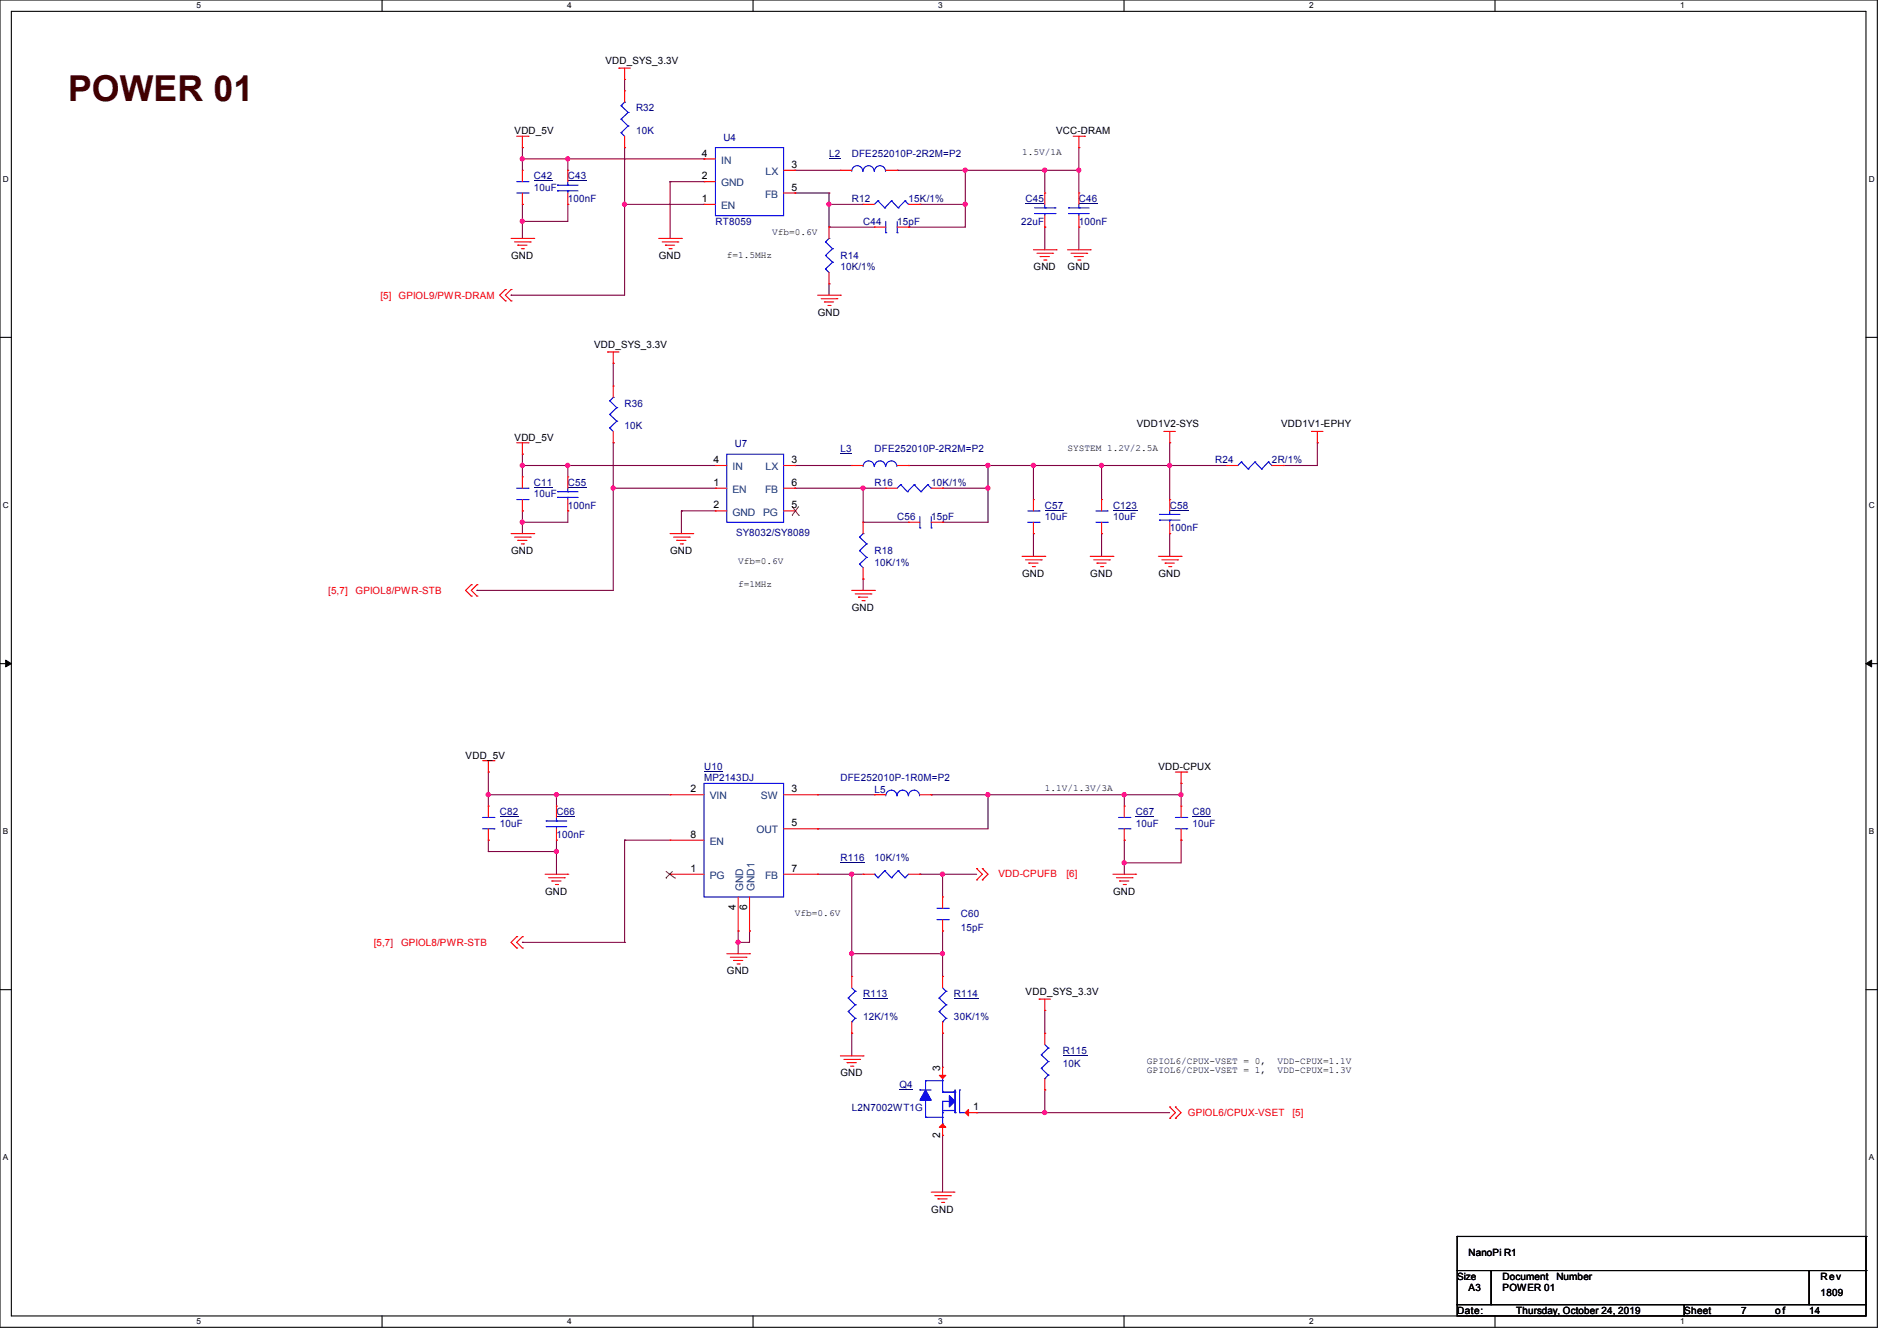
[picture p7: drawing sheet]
<svg xmlns="http://www.w3.org/2000/svg" width="297mm" height="210mm" viewBox="0 0 297 210" stroke-linecap="round" stroke-linejoin="round" font-family="sans-serif">
<path d="M0 0h293.9v207.9h-293.9zM1.8 1.8h290.3v204.3h-290.3z" fill="none" stroke="#000" stroke-width=".17"/>
<g fill="#fff">
<path d="M30.8 .2h.7v1.4h-.7z"/>
<path d="M30.8 206.2h.7v1.4h-.7z"/>
</g>
<path d="M59.8 0v1.8M59.8 206.1v1.8" fill="none" stroke="#000" stroke-width=".17"/>
<g fill="#fff">
<path d="M88.8 .2h.7v1.4h-.7z"/>
<path d="M88.8 206.2h.7v1.4h-.7z"/>
</g>
<path d="M117.9 0v1.8M117.9 206.1v1.8" fill="none" stroke="#000" stroke-width=".17"/>
<g fill="#fff">
<path d="M146.9 .2h.7v1.4h-.7z"/>
<path d="M146.9 206.2h.7v1.4h-.7z"/>
</g>
<path d="M176 0v1.8M176 206.1v1.8" fill="none" stroke="#000" stroke-width=".17"/>
<g fill="#fff">
<path d="M205 .2h.7v1.4h-.7z"/>
<path d="M205 206.2h.7v1.4h-.7z"/>
</g>
<path d="M234.1 0v1.8M234.1 206.1v1.8" fill="none" stroke="#000" stroke-width=".17"/>
<g fill="#fff">
<path d="M263.1 .2h.6v1.4h-.6z"/>
<path d="M263.1 206.2h.6v1.4h-.6z"/>
<path d="M.5 27.3h.9v1.4h-.9z"/>
<path d="M292.6 27.3h.9v1.4h-.9z"/>
<path d="M.5 78.4h.9v1.4h-.9z"/>
<path d="M292.6 78.4h.9v1.4h-.9z"/>
</g>
<path d="M0 52.8h1.8M292.1 52.8h1.8" fill="none" stroke="#000" stroke-width=".17"/>
<g fill="#fff">
<path d="M.5 129.5h.8v1.4h-.8z"/>
<path d="M292.6 129.5h.8v1.4h-.8z"/>
</g>
<path d="M0 103.9h1.8M292.1 103.9h1.8" fill="none" stroke="#000" stroke-width=".17"/>
<path d="M.9 103.4l.9 .5-.9 .5zM292.1 103.9l.9-.5v1z" fill="#000" stroke="#000" stroke-width=".16"/>
<g fill="#fff">
<path d="M.5 180.5h.8v1.4h-.8z"/>
<path d="M292.6 180.5h.8v1.4h-.8z"/>
</g>
<g fill="none" stroke="#000" stroke-width=".17">
<path d="M0 155h1.8M292.1 155h1.8M228.1 199h5.4v5.3h-5.4zM228.1 193.6h.1M228.1 193.6v5.4M228.1 193.6h64M233.5 199h49.8v5.3h-49.8zM283.3 199h8.8v5.3h-8.8zM292.1 193.6h.1M292.1 199h.1M292.1 193.6v5.4M228.1 204.3h35.6v1.8h-35.6z"/>
<path d="M263.7 204.3h28.4v1.8h-28.4z"/>
</g>
<g fill="none" stroke="#800040" stroke-width=".17">
<path d="M97.8 12.4h.1M97.8 12.4v1.8M81.8 34.7h.1M81.8 24.9h.1M81.8 32h.1M81.8 23.1h.1M81.8 23.1v3.6M81.8 32v5.3M81.8 24.9h28.4M88.9 32h.1M88.9 24.9h.1M88.9 24.9v1.8"/>
<path d="M88.9 32v2.7h-7.1M97.8 32h.1M97.8 23.1h.1M97.8 32h12.4M97.8 23.1v23.1h-17.8M104.9 28.4h.1M104.9 28.4h5.3M104.9 28.4v8.9M110.2 24.9h.1M124.5 26.7h.1M124.5 30.2h.1M124.5 26.7h7.1"/>
<path d="M124.5 30.2h5.3M129.8 32h.1M129.8 35.6h.1M129.8 30.2h.1M129.8 32h5.3M129.8 30.2v5.4M129.8 35.6h7.1M140.5 26.7h.1M140.5 26.7h28.4M142.2 35.6h.1M144 32h.1M144 32h7.1"/>
<path d="M151.1 32h.1M151.1 26.7h.1M151.1 26.7v8.9h-8.9M163.6 26.7h.1M163.6 35.6h.1M163.6 26.7v3.5M163.6 35.6v3.5M168.9 26.7h.1M168.9 35.6h.1M168.9 23.1h.1M168.9 23.1v7.1M168.9 35.6v3.5"/>
<path d="M80 46.2h.1M96 56.9h.1M96 56.9v3.6M129.8 44.4h.1M129.8 44.4v1.8M81.8 71.1h.1M81.8 72.9h.1M81.8 71.1v3.6M81.8 72.9h30.2M88.9 72.9h.1M88.9 72.9v1.8M96 76.5h.1"/>
<path d="M96 69.3h.1M96 69.3v23.2h-21.3M96 76.5h16M124.5 72.9h.1M124.5 76.5h.1M124.5 72.9h8.8M124.5 76.5h14.2M135.1 76.5h.1M135.1 76.5v5.3M142.2 72.9h.1M142.2 72.9h49.8M147.6 76.5h.1"/>
<path d="M147.6 76.5h7.1M154.7 72.9h.1M154.7 76.5h.1M154.7 72.9v8.9h-7.1M161.8 72.9h.1M161.8 72.9v5.3M172.5 72.9h.1M172.5 72.9v5.3M183.1 72.9h.1M183.1 69.3h.1M183.1 69.3v8.9M200.9 72.9h.1"/>
<path d="M206.2 69.3h.1M206.2 69.3v3.6h-5.3M74.7 92.5h.1M81.8 81.8h.1M81.8 80h.1M81.8 80v3.6M88.9 80h.1M88.9 80v1.8h-7.1M106.7 80h.1M106.7 80h5.3M106.7 80v3.6M135.1 81.8h.1"/>
<path d="M135.1 90.7h.1M135.1 81.8h7.1M135.1 90.7v1.8M147.6 81.8h.1M161.8 83.6h.1M161.8 83.6v3.5M172.5 83.6h.1M172.5 83.6v3.5M183.1 83.6h.1M183.1 83.6v3.5M76.5 120.9h.1M76.5 124.5h.1"/>
<path d="M76.5 133.3h.1M76.5 131.6h.1M76.5 124.5h28.4M76.5 120.9v5.3M76.5 131.6v1.7M76.5 133.3h10.6M87.1 124.5h.1M87.1 133.3h.1M87.1 131.6h.1M87.1 124.5v1.7M87.1 131.6v5.3M97.8 131.6h.1"/>
<path d="M97.8 131.6v16M97.8 131.6h7.1M128 129.8h.1M128 136.9h.1M128 124.5h.1M128 136.9h7.1M128 124.5h8.9M133.3 136.9h.1M133.3 136.9v16M144 136.9h.1M144 136.9h8.9M145.8 124.5h.1"/>
<path d="M145.8 124.5h39.1M147.6 136.9h.1M147.6 136.9v3.6M154.7 124.5h.1M154.7 124.5v5.3h-26.7M176 124.5h.1M176 135.1h.1M176 131.6h.1M176 124.5v1.7M176 131.6v5.3M184.9 124.5h.1M184.9 131.6h.1"/>
<path d="M184.9 122.7h.1M184.9 122.7v3.5M184.9 131.6v3.5h-8.9M81.8 147.6h.1M81.8 147.6h16M97.8 147.6h.1M115.6 147.6h.1M115.6 145.8h.1M115.6 145.8v3.6M117.3 145.8h.1M117.3 145.8v1.8h-1.7M133.3 149.4h.1"/>
<path d="M133.3 149.4h14.3M147.6 145.8h.1M147.6 149.4h.1M147.6 145.8v7.1M163.6 158.2h.1M163.6 158.2v3.6M133.3 161.8h.1M133.3 161.8v3.6M147.6 161.8h.1M147.6 177.8h.1M147.6 161.8v5.3M147.6 177.8v8.9"/>
<path d="M152.9 174.2h.1M152.9 174.2h30.2M163.6 170.7h.1M163.6 174.2h.1M163.6 170.7v3.5"/>
</g>
<g fill="#f0f" stroke="#f0f" stroke-width=".17">
<circle cx="81.8" cy="34.6" r=".32"/>
<circle cx="81.8" cy="24.9" r=".32"/>
<circle cx="168.9" cy="26.6" r=".32"/>
<circle cx="163.6" cy="26.6" r=".32"/>
<circle cx="151.1" cy="26.6" r=".32"/>
<circle cx="129.8" cy="32" r=".32"/>
<circle cx="88.9" cy="72.9" r=".32"/>
<circle cx="172.4" cy="72.9" r=".32"/>
<circle cx="161.8" cy="72.9" r=".32"/>
<circle cx="135.1" cy="76.4" r=".32"/>
<circle cx="154.7" cy="76.4" r=".32"/>
<circle cx="183.1" cy="72.9" r=".32"/>
<circle cx="151.1" cy="32" r=".32"/>
<circle cx="97.8" cy="32" r=".32"/>
<circle cx="96" cy="76.4" r=".32"/>
<circle cx="88.9" cy="24.9" r=".32"/>
<circle cx="154.7" cy="72.9" r=".32"/>
<circle cx="81.8" cy="81.8" r=".32"/>
<circle cx="147.6" cy="136.9" r=".32"/>
<circle cx="133.3" cy="149.3" r=".32"/>
<circle cx="115.5" cy="147.6" r=".32"/>
<circle cx="154.7" cy="124.4" r=".32"/>
<circle cx="133.3" cy="136.9" r=".32"/>
<circle cx="176" cy="124.4" r=".32"/>
<circle cx="147.6" cy="149.3" r=".32"/>
<circle cx="163.6" cy="174.2" r=".32"/>
<circle cx="176" cy="135.1" r=".32"/>
<circle cx="87.1" cy="133.3" r=".32"/>
<circle cx="87.1" cy="124.4" r=".32"/>
<circle cx="184.9" cy="124.4" r=".32"/>
<circle cx="76.4" cy="124.4" r=".32"/>
<circle cx="81.8" cy="72.9" r=".32"/>
</g>
<g fill="none" stroke="#f00" stroke-width=".17">
<path d="M96.9 10.7h.1M96.9 10.7h1.8M97.8 12.4h.1M97.8 10.7v1.7M80 37.3h3.6M80.6 37.9h2.4M80.9 21.3h1.8M81.1 38.4h.1M81.1 38.4h1.4M81.6 38.9h.4M81.8 23.1h.1M81.8 21.3v1.8"/>
<path d="M82 38.9h.1M82.7 21.3h.1M83 37.9h.1M83.6 37.3h.1M103.1 37.3h3.6M103.7 37.9h2.4M104.2 38.4h.1M104.2 38.4h1.4M104.7 38.9h.4M105.1 38.9h.1M106.1 37.9h.1M106.7 37.3h.1"/>
<path d="M135.1 32h.1M135.1 32h1.8M142.2 32h1.8M144 32h.1M161.8 39.1h3.6M162.3 39.7h2.5M164.8 39.7h.1M165.4 39.1h.1M167.1 39.1h3.6M167.7 39.7h2.4M168 21.3h1.8M168.9 23.1h.1"/>
<path d="M168.9 21.3v1.8M169.8 21.3h.1M170.1 39.7h.1M170.7 39.1h.1M79.1 47.1h.1M79.1 45.3h.1M79.1 45.3l-.9 .9 .9 .9M80 47.1h.1M80 45.3h.1M80 45.3l-.9 .9 .9 .9M95.1 55.1h.1M95.1 55.1h1.8"/>
<path d="M96 56.9h.1M96 55.1v1.8M128 46.2h3.6M128.6 46.8h2.4M129.1 47.3h.1M129.1 47.3h1.4M129.6 47.8h.4M130 47.8h.1M131 46.8h.1M131.6 46.2h.1M162.9 40.2h.1M162.9 40.2h1.4"/>
<path d="M163.4 40.7h.3M163.7 40.7h.1M168.2 40.2h.1M168.2 40.2h1.4M168.7 40.7h.4M169.1 40.7h.1M80.9 69.3h1.8M81.8 71.1h.1M81.8 69.3v1.8M82.7 69.3h.1M182.2 67.6h.1M182.2 67.6h1.8"/>
<path d="M183.1 69.3h.1M183.1 67.6v1.7M205.4 67.6h.1M205.4 67.6h1.7M206.2 69.3h.1M206.2 67.6v1.7M73.8 93.3h.1M73.8 91.6h.1M73.8 91.6l-.9 .9 .9 .8M74.7 93.3h.1M74.7 91.6h.1M74.7 91.6l-.9 .9 .9 .8"/>
<path d="M80 83.6h3.6M80.6 84.1h2.4M81.1 84.6h.1M81.1 84.6h1.4M81.6 85.2h.4M82 85.2h.1M83 84.1h.1M83.6 83.6h.1M104.9 83.6h3.6M105.5 84.1h2.4M106 84.6h.1M106 84.6h1.4"/>
<path d="M106.5 85.2h.3M106.8 85.2h.1M107.9 84.1h.1M108.5 83.6h.1M133.3 92.5h3.6M133.9 93h2.5M134.4 93.5h.1M134.4 93.5h1.4M135 94.1h.3M135.3 94.1h.1M136.4 93h.1M136.9 92.5h.1"/>
<path d="M160 87.1h3.6M160.6 87.7h2.4M161.1 88.2h.1M161.1 88.2h1.4M161.6 88.7h.4M162 88.7h.1M163 87.7h.1M163.6 87.1h.1M170.7 87.1h3.5M171.2 87.7h2.5M171.7 88.2h.1M171.7 88.2h1.5"/>
<path d="M172.3 88.7h.3M172.6 88.7h.1M173.7 87.7h.1M174.2 87.1h.1M181.4 87.1h3.5M181.9 87.7h2.5M182.4 88.2h.1M182.4 88.2h1.5M183 88.7h.3M183.3 88.7h.1M184.4 87.7h.1M184.9 87.1h.1"/>
<path d="M75.6 119.1h1.7M76.5 119.1v1.8M77.3 119.1h.1M76.5 120.9h.1M85.3 136.9h3.6M85.9 137.5h2.4M86.4 138h.1M86.4 138h1.4M87 138.5h.3M87.1 131.6h.1M87.1 126.2h.1M87.1 126.2v1.8"/>
<path d="M87.1 129.8v1.8M87.3 138.5h.1M88.3 137.5h.1M88.9 136.9h.1M152.9 136h.1M152.9 137.8h.1M152.9 136l.9 .9-.9 .9M153.8 136h.1M153.8 137.8h.1M153.8 136l.9 .9-.9 .9M174.2 136.9h3.6M174.8 137.5h2.4"/>
<path d="M175.3 138h.1M175.3 138h1.4M175.9 138.5h.3M176.2 138.5h.1M177.2 137.5h.1M177.8 136.9h.1M184 120.9h1.8M184.9 122.7h.1M184.9 120.9v1.8M185.8 120.9h.1M80.9 148.5h.1M80.9 146.7h.1"/>
<path d="M80.9 146.7l-.9 .9 .9 .9M81.8 148.5h.1M81.8 146.7h.1M81.8 146.7l-.9 .9 .9 .9M113.8 149.4h3.5M114.3 149.9h2.5M114.9 150.4h.1M114.9 150.4h1.4M115.4 151h.3M115.7 151h.1M116.8 149.9h.1M117.3 149.4h.1"/>
<path d="M162.7 156.5h.1M162.7 156.5h1.8M163.6 158.2h.1M163.6 156.5v1.7M131.6 165.4h3.5M132.1 165.9h2.5M132.6 166.4h.1M132.6 166.4h1.5M133.2 167h.3M133.5 167h.1M134.6 165.9h.1M135.1 165.4h.1"/>
<path d="M183.1 175.1h.1M183.1 173.4h.1M183.1 173.4l.9 .8-.9 .9M184 175.1h.1M184 173.4h.1M184 173.4l.9 .8-.9 .9M145.8 186.7h3.6M146.3 187.2h2.5M146.9 187.7h.1M146.9 187.7h1.4M147.4 188.3h.3M147.7 188.3h.1"/>
<path d="M148.8 187.2h.1M149.4 186.7h.1"/>
</g>
<g fill="none" stroke="#00f" stroke-width=".17">
<path d="M137.5 31.5h.1M137.5 31.5l-.6 .5M137.5 31.5l1 1.1M138.5 32.6h.1M139.6 31.5h.1M139.6 31.5l-1.1 1.1M139.6 31.5l1 1.1M140.6 32.6h.1M141.7 31.5h.1M141.7 31.5l-1.1 1.1M141.7 31.5l.5 .5M142.2 32h.1"/>
<path d="M135.1 73.1a.87 .87 0 0 1 .9-.9 .87 .87 0 0 1 .9 .9M136.9 73.1a.87 .87 0 0 1 .9-.9 .87 .87 0 0 1 .8 .9M138.7 73.1a.87 .87 0 0 1 .9-.9 .87 .87 0 0 1 .8 .9M85.5 128.6h.1M85.5 129.5h.1M85.5 128.6h3.2M85.5 129.5h3.2M87.1 129.5h.1M87.1 128.6h.1M87.1 128v.6M87.1 129.5v.3"/>
</g>
<path d="M87.1 127.9h2.9" fill="none" stroke="#000080" stroke-width=".16"/>
<path d="M131.6 71h1.7v.1h-1.7z" fill="#000080"/>
<g fill="none" stroke="#f00" stroke-width=".17">
<path d="M97.8 14.2h.1M97.8 14.2v1.8M88.9 32h.1M88.9 26.7h.1M88.9 26.7v1.7M88.9 30.2v1.8M97.8 23.1h.1M97.8 21.3v1.8M110.2 32h.1M110.2 28.4h.1M110.2 24.9h.1M110.2 32h1.8"/>
<path d="M110.2 28.4h1.8M110.2 24.9h1.8M122.7 26.7h1.8M122.7 30.2h1.8M124.5 26.7h.1M124.5 30.2h.1M129.8 35.6h.1M129.8 35.6v1.7M136.9 35.6h.1M136.9 35.6h1.8M140.5 35.6h1.7M142.2 35.6h.1"/>
<path d="M163.6 35.6h.1M163.6 30.2h.1M163.6 30.2v1.8M163.6 33.8v1.8M168.9 35.6h.1M168.9 30.2h.1M168.9 30.2v1.8M168.9 33.8v1.8M129.8 44.4h.1M129.8 42.7v1.7M133.3 72.9h.1M133.3 72.9h1.8"/>
<path d="M140.5 72.9h1.7M142.2 72.9h.1M161.8 78.2h.1M161.8 78.2v1.8M172.5 78.2h.1M172.5 78.2v1.8M161.8 83.6h.1M161.8 81.8v1.8M172.5 83.6h.1M172.5 81.8v1.8M76.5 131.6h.1M76.5 126.2h.1"/>
<path d="M76.5 126.2v1.8M76.5 129.8v1.8M184.9 131.6h.1M184.9 126.2h.1M184.9 126.2v1.8M184.9 129.8v1.8M133.3 152.9h.1M133.3 152.9v1.8M147.6 152.9h.1M147.6 152.9v1.8M133.3 161.8h.1M133.3 160v1.8"/>
<path d="M147.6 161.8h.1M147.6 160v1.8"/>
</g>
<g fill="none" stroke="#00f" stroke-width=".17">
<path d="M97.2 18.7h.1M97.2 16.6h.1M97.2 18.7l1.1 1M97.2 16.6l1.1 1M97.8 16h.1M97.8 16l-.6 .6M98.3 19.7h.1M98.3 17.6h.1M98.3 19.7l-1.1 1.1M98.3 17.6l-1.1 1.1M87.3 29h.1M87.3 29.9h.1"/>
<path d="M87.3 29h3.2M87.3 29.9h3.2M88.9 29.9h.1M88.9 29h.1M88.9 28.4v.6M88.9 29.9v.3M97.2 20.8h.1M97.2 20.8l.6 .5M112 23.1h10.7v10.7h-10.7zM129.2 37.9h.1M129.2 37.9l1.1 1M129.8 37.3h.1"/>
<path d="M129.8 37.3l-.6 .6M130.3 38.9h.1M130.3 38.9l-1.1 1.1M138.7 36.4h.1M138.7 34.7v1.7M140.5 36.4h.1M140.5 34.7v1.7M162 32.6h3.2M162 33.4h3.2M163.6 33.4h.1M163.6 32.6h.1M163.6 32v.6"/>
<path d="M163.6 33.4v.4M165.2 32.6h.1M165.2 33.4h.1M167.3 32.6h.1M167.3 33.4h.1M167.3 32.6h3.2M167.3 33.4h3.2M168.9 33.4h.1M168.9 32.6h.1M168.9 32v.6M168.9 33.4v.4M129.2 42.1h.1"/>
<path d="M129.2 40h.1M129.2 42.1l.6 .6M129.2 40l1.1 1.1M130.3 41.1h.1M130.3 41.1l-1.1 1M160.9 81.8h1.8M160.9 80h1.8M162.7 81.8h.1M162.7 80h.1M171.6 81.8h1.8M171.6 80h1.8M173.4 81.8h.1"/>
<path d="M173.4 80h.1M75.6 129.8h1.7M75.6 128h1.7M77.3 129.8h.1M77.3 128h.1M138.7 124.6a.87 .87 0 0 1 .9-.9 .87 .87 0 0 1 .8 .9M140.5 124.6a.87 .87 0 0 1 .8-.9 .87 .87 0 0 1 .9 .9M142.2 124.6a.87 .87 0 0 1 .9-.9 .87 .87 0 0 1 .9 .9M184 129.8h1.8M184 128h1.8M185.8 129.8h.1M185.8 128h.1"/>
<path d="M132.8 156.3h.1M132.8 158.4h.1M132.8 156.3l1.1 1.1M132.8 158.4l1.1 1.1M133.3 154.7l.6 .5M133.9 155.2h.1M133.9 157.4h.1M133.9 159.5h.1M133.9 155.2l-1.1 1.1M133.9 157.4l-1.1 1M133.9 159.5l-.6 .5M147 156.3h.1"/>
<path d="M147 158.4h.1M147 156.3l1.1 1.1M147 158.4l1.1 1.1M147.6 154.7l.5 .5M148.1 155.2h.1M148.1 157.4h.1M148.1 159.5h.1M148.1 155.2l-1.1 1.1M148.1 157.4l-1.1 1M148.1 159.5l-.5 .5M133.3 160h.1M147.6 160h.1"/>
</g>
<path d="M88.9 28.3h2.9M160.6 31.9h2.9M168.9 31.9h2.9M163.6 79.9h2.9M174.2 79.9h3.9M78.2 127.9h3M186.7 127.9h2.9M135.1 156.4h3.8M149.4 156.4h3.8" fill="none" stroke="#000080" stroke-width=".16"/>
<path d="M136.9 124.3h1.8v.1h-1.8z" fill="#000080"/>
<g fill="none" stroke="#f00" stroke-width=".17">
<path d="M81.8 74.7h.1M81.8 74.7v1.8M81.8 78.2v1.8M81.8 80h.1M142.2 81.8h.1M142.2 81.8h1.8M145.8 81.8h1.8M147.6 81.8h.1M104.9 124.5h.1M104.9 131.6h.1M104.9 136.9h.1M104.9 124.5h5.3"/>
<path d="M104.9 131.6h5.3M104.9 136.9h5.3M122.7 124.5h5.3M122.7 136.9h5.3M122.7 129.8h5.3M128 124.5h.1M128 136.9h.1M128 129.8h.1M135.1 136.9h.1M135.1 136.9h1.8M136.9 124.5h.1M136.9 124.5h1.8"/>
<path d="M142.2 136.9h1.8M144 136.9h.1M144 124.5h1.8M145.8 124.5h.1M176 131.6h.1M176 126.2h.1M176 126.2v1.8M176 129.8v1.8M115.6 145.8h.1M115.6 140.5v5.3M117.3 145.8h.1M117.3 140.5v5.3"/>
<path d="M147.6 167.1h.1M147.6 177.8h.1M147.6 167.1v1.8M147.6 176v1.8M151.1 174.2h1.8M152.9 174.2h.1"/>
</g>
<g fill="none" stroke="#00f" stroke-width=".17">
<path d="M133.3 26.8a.87 .87 0 0 1 .9-.8 .87 .87 0 0 1 .9 .8M135.1 26.8a.87 .87 0 0 1 .9-.8 .87 .87 0 0 1 .9 .8M136.9 26.8a.87 .87 0 0 1 .9-.8 .87 .87 0 0 1 .8 .8M80.9 78.2h1.8M80.9 76.5h1.8M82.7 78.2h.1M82.7 76.5h.1M144 82.7h.1M144 80.9v1.8M145.8 82.7h.1M145.8 80.9v1.8M110.2 122.7h12.5v17.8h-12.5z"/>
<path d="M136.9 136.9h.1M136.9 136.9l.6 .6M137.5 137.5h.1M138.5 136.4h.1M138.5 136.4l1.1 1.1M138.5 136.4l-1 1.1M139.6 137.5h.1M140.6 136.4h.1M140.6 136.4l1.1 1.1M140.6 136.4l-1 1.1M141.7 137.5h.1M142.2 136.9l-.5 .6"/>
<path d="M175.1 129.8h1.8M175.1 128h1.8M176.9 129.8h.1M176.9 128h.1M144 170.7h.1M144 170.7h1.8M144.9 169.2h.1M144.9 175h.1M144.9 169.2v1.5M144.9 172.3v2.7M144.9 169.2h2.7M144.9 175h2.7"/>
<path d="M147.6 171h.1M147.6 174.2h.1M147.6 173.9h.1M147.6 176h.1M147.6 169.2h.1M147.6 175h.1M147.6 168.9v2.1M147.6 171h1.9M147.6 173.9h1.9M147.7 173.9h.1M148.6 172.5h.1M148.6 172.5h-1v3.5"/>
<path d="M149.4 171h.1M149.5 174.2h.1M149.5 171h.1M149.5 170.7v3.5M150.2 174.2h.1M150.2 170.7h.1M150.2 174.2h.9M150.2 170.7v3.5"/>
</g>
<path d="M83.6 76.3h2.9M110.2 120.8h3M131.6 135h3.8M177.8 127.9h2.9M140.8 170.6h2.1" fill="none" stroke="#000080" stroke-width=".16"/>
<path d="M104.2 137.5h.1M104.2 136.4l1.5 1.1M105.3 136.4l-1.1 1.1M105.7 137.5h.1" fill="none" stroke="#804000" stroke-width=".16"/>
<g fill="#00f" stroke="#00f" stroke-width=".17">
<path d="M148.6 171.6l.9 .9-.9 .9z"/>
<path d="M144.9 170.7l.9 1.6h-1.8z" fill-rule="evenodd"/>
</g>
<g fill="#f00" stroke="#f00" stroke-width=".17">
<path d="M151.1 174.2l.5-.5v1.1z"/>
<path d="M147.1 168.4h1l-.5 .5z"/>
<path d="M147.1 176.5l.5-.5 .5 .5z"/>
</g>
<path d="M129.8 24.7h1.8v.1h-1.8z" fill="#000080"/>
<g fill="none" stroke="#f00" stroke-width=".17">
<path d="M81.8 32h.1M81.8 26.7h.1M81.8 26.7v1.7M81.8 30.2v1.8M131.6 26.7h.1M131.6 26.7h1.7M138.7 26.7h1.8M140.5 26.7h.1M88.9 74.7h.1M88.9 74.7v1.8M88.9 78.2v1.8M96 69.3h.1"/>
<path d="M96 60.5h.1M96 60.5v1.7M96 67.6v1.7M112 76.5h.1M112 72.9h.1M112 76.5h1.8M112 72.9h1.8M122.7 76.5h1.8M122.7 72.9h1.8M124.5 72.9h.1M124.5 76.5h.1M138.7 76.5h.1"/>
<path d="M138.7 76.5h1.8M145.8 76.5h1.8M147.6 76.5h.1M183.1 78.2h.1M183.1 78.2v1.8M192 72.9h.1M192 72.9h1.8M199.1 72.9h1.8M200.9 72.9h.1M88.9 80h.1M112 80h.1M112 80h1.8"/>
<path d="M122.7 80h1.8M124.5 80h.1M135.1 90.7h.1M135.1 81.8h.1M135.1 81.8v1.8M135.1 88.9v1.8M183.1 83.6h.1M183.1 81.8v1.8M147.6 145.8h.1M147.6 140.5h.1M147.6 140.5v1.7M147.6 144v1.8"/>
<path d="M163.6 161.8h.1M163.6 170.7h.1M163.6 161.8v1.8M163.6 168.9v1.8"/>
</g>
<g fill="none" stroke="#00f" stroke-width=".17">
<path d="M80.9 30.2h1.8M80.9 28.4h1.8M82.7 30.2h.1M82.7 28.4h.1M87.3 77h.1M87.3 77.9h.1M87.3 77h3.2M87.3 77.9h3.2M88.9 77.9h.1M88.9 77h.1M88.9 76.5v.5M88.9 77.9v.3"/>
<path d="M95.5 67h.1M95.5 64.9h.1M95.5 62.8h.1M95.5 67l.5 .6M95.5 64.9l1.1 1.1M95.5 62.8l1.1 1M96 62.2h.1M96 62.2l-.5 .6M96.6 66h.1M96.6 63.8h.1M96.6 66l-1.1 1M96.6 63.8l-1.1 1.1"/>
<path d="M113.8 71.1h8.9v10.7h-8.9zM141 75.9h.1M141 75.9l-.5 .6M141 75.9l1.1 1.1M142.1 77h.1M143.1 75.9h.1M143.1 75.9l-1 1.1M143.1 75.9l1.1 1.1M144.2 77h.1M145.2 75.9h.1M145.2 75.9l-1 1.1M145.2 75.9l.6 .6"/>
<path d="M145.8 76.5h.1M194.4 72.3h.1M194.4 72.3l-.6 .6M194.4 72.3l1 1.1M195.4 73.4h.1M196.5 72.3h.1M196.5 72.3l-1.1 1.1M196.5 72.3l1 1.1M197.5 73.4h.1M198.6 72.3h.1M198.6 72.3l-1.1 1.1M198.6 72.3l.5 .6"/>
<path d="M199.1 72.9h.1M134.6 88.3h.1M134.6 86.2h.1M134.6 84.1h.1M134.6 88.3l.5 .6M134.6 86.2l1.1 1.1M134.6 84.1l1.1 1.1M135.1 83.6h.1M135.1 83.6l-.5 .5M135.7 87.3h.1M135.7 85.2h.1M135.7 87.3l-1.1 1"/>
<path d="M135.7 85.2l-1.1 1M181.5 80.6h.1M181.5 81.4h.1M181.5 80.6h3.2M181.5 81.4h3.2M183.1 81.4h.1M183.1 80.6h.1M183.1 80v.6M183.1 81.4v.4M146.7 144h1.8M146.7 142.2h1.8M148.5 144h.1"/>
<path d="M148.5 142.2h.1M163 165.2h.1M163 167.3h.1M163 165.2l1.1 1M163 167.3l1.1 1.1M163.6 168.9h.1M163.6 163.6l.5 .5M164.1 164.1h.1M164.1 166.2h.1M164.1 168.4h.1M164.1 164.1l-1.1 1.1M164.1 166.2l-1.1 1.1"/>
<path d="M164.1 168.4l-.5 .5"/>
</g>
<path d="M83.6 28.3h2.9M88.9 76.3h2.9M183.1 79.9h3M166.4 165.2h3.8" fill="none" stroke="#000080" stroke-width=".16"/>
<path d="M124 79.3l1.1 1.4M125.1 79.3l-1.1 1.4M124 80.7h.1M125.1 80.7h.1" fill="none" stroke="#804000" stroke-width=".16"/>
<g fill="#f0f" stroke="#f0f" stroke-width=".17">
<circle cx="81.8" cy="34.6" r=".32"/>
<circle cx="81.8" cy="24.9" r=".32"/>
<circle cx="168.9" cy="26.6" r=".32"/>
<circle cx="163.6" cy="26.6" r=".32"/>
<circle cx="151.1" cy="26.6" r=".32"/>
<circle cx="129.8" cy="32" r=".32"/>
<circle cx="88.9" cy="72.9" r=".32"/>
<circle cx="172.4" cy="72.9" r=".32"/>
<circle cx="161.8" cy="72.9" r=".32"/>
<circle cx="135.1" cy="76.4" r=".32"/>
<circle cx="154.7" cy="76.4" r=".32"/>
<circle cx="183.1" cy="72.9" r=".32"/>
<circle cx="151.1" cy="32" r=".32"/>
<circle cx="97.8" cy="32" r=".32"/>
<circle cx="96" cy="76.4" r=".32"/>
<circle cx="88.9" cy="24.9" r=".32"/>
<circle cx="154.7" cy="72.9" r=".32"/>
<circle cx="81.8" cy="81.8" r=".32"/>
<circle cx="147.6" cy="136.9" r=".32"/>
<circle cx="133.3" cy="149.3" r=".32"/>
<circle cx="115.5" cy="147.6" r=".32"/>
<circle cx="154.7" cy="124.4" r=".32"/>
<circle cx="133.3" cy="136.9" r=".32"/>
<circle cx="176" cy="124.4" r=".32"/>
<circle cx="147.6" cy="149.3" r=".32"/>
<circle cx="163.6" cy="174.2" r=".32"/>
<circle cx="176" cy="135.1" r=".32"/>
<circle cx="87.1" cy="133.3" r=".32"/>
<circle cx="87.1" cy="124.4" r=".32"/>
<circle cx="184.9" cy="124.4" r=".32"/>
<circle cx="76.4" cy="124.4" r=".32"/>
<circle cx="81.8" cy="72.9" r=".32"/>
</g>
<text font-size="5.6" fill="#400000" x="10.7" y="15.8">POWER 01</text>
<g font-size="1.6">
<text x="94.8" y="10">VDD_SYS_3.3V</text>
<text x="80.6" y="21">VDD_5V</text>
<text x="165.4" y="21">VCC-DRAM</text>
<text x="109.9" y="28.1">2</text>
<text x="109.9" y="24.5">4</text>
<text x="123.9" y="26.3">3</text>
<text x="123.9" y="29.8">5</text>
<text x="109.9" y="31.6">1</text>
<text x="80" y="40.6">GND</text>
<text x="103.1" y="40.6">GND</text>
<text x="161.8" y="42.3">GND</text>
<text x="167.1" y="42.3">GND</text>
<text x="128" y="49.4">GND</text>
<text x="93" y="54.4">VDD_SYS_3.3V</text>
<text x="80.6" y="69">VDD_5V</text>
<text x="178" y="66.9">VDD1V2-SYS</text>
<text x="200.6" y="66.9">VDD1V1-EPHY</text>
<text x="111.7" y="76.1">1</text>
<text x="111.7" y="72.5">4</text>
<text x="123.9" y="72.5">3</text>
<text x="123.9" y="76.1">6</text>
<text x="111.7" y="79.6">2</text>
<text x="123.9" y="79.6">5</text>
<text x="80" y="86.8">GND</text>
<text x="104.9" y="86.8">GND</text>
<text x="133.4" y="95.7">GND</text>
<text x="160" y="90.3">GND</text>
<text x="170.7" y="90.3">GND</text>
<text x="181.4" y="90.3">GND</text>
<text x="72.9" y="118.8">VDD_5V</text>
<text x="108.1" y="124.1">2</text>
<text x="123.9" y="124.1">3</text>
<text x="181.4" y="120.6">VDD-CPUX</text>
<text x="108.1" y="131.2">8</text>
<text x="123.9" y="129.4">5</text>
<text x="108.1" y="136.5">1</text>
<text x="123.9" y="136.5">7</text>
<text x="85.3" y="140.1">GND</text>
<text x="115.2" y="142.6" transform="rotate(-90 115.2 142.6)">4</text>
<text x="117" y="142.6" transform="rotate(-90 117 142.6)">6</text>
<text x="174.3" y="140.1">GND</text>
<text x="113.8" y="152.6">GND</text>
<text x="160.6" y="155.8">VDD_SYS_3.3V</text>
<text x="147.2" y="167.7" transform="rotate(-90 147.2 167.7)">3</text>
<text x="131.6" y="168.6">GND</text>
<text x="152.4" y="173.9">1</text>
<text x="147.2" y="178.1" transform="rotate(-90 147.2 178.1)">2</text>
<text x="145.8" y="189.9">GND</text>
<text x="229.9" y="196.7">NanoPi R1</text>
<text x="228.1" y="200.4">Size</text>
<text x="229.9" y="202.2">A3</text>
<text x="235.2" y="200.4">Document</text>
<text x="235.3" y="202.2">POWER 01</text>
<text x="243.7" y="200.4">Number</text>
<text x="285" y="200.4">Rev</text>
<text x="285" y="202.9">1809</text>
<text x="228.1" y="205.7">Date:</text>
<text x="237.4" y="205.7">Thursday, October 24, 2019</text>
<text x="263.7" y="205.7">Sheet</text>
<text x="272.6" y="205.7">7</text>
<text x="277.9" y="205.7">o f</text>
<text x="283.3" y="205.7">14</text>
</g>
<g font-size="1.6" fill="#000080">
<text x="99.6" y="17.4">R32</text>
<text x="99.6" y="21">10K</text>
<text x="113.2" y="22.1">U4</text>
<text x="83.6" y="28.1">C42</text>
<text x="83.6" y="29.9">10uF</text>
<text x="88.9" y="28.1">C43</text>
<text x="129.8" y="24.6">L2</text>
<text x="133.4" y="24.6">DFE252010P-2R2M=P2</text>
<text x="88.9" y="31.7">100nF</text>
<text x="112" y="35.2">RT8059</text>
<text x="133.4" y="31.7">R12</text>
<text x="135.1" y="35.2">C44</text>
<text x="140.5" y="35.2">15pF</text>
<text x="142.2" y="31.7">15K/1%</text>
<text x="159.9" y="35.2">22uF</text>
<text x="160.6" y="31.7">C45</text>
<text x="168.9" y="31.7">C46</text>
<text x="168.9" y="35.2">100nF</text>
<text x="131.6" y="40.6">R14</text>
<text x="131.6" y="42.3">10K/1%</text>
<text x="97.8" y="63.7">R36</text>
<text x="97.8" y="67.2">10K</text>
<text x="115" y="70.1">U7</text>
<text x="131.6" y="70.8">L3</text>
<text x="136.9" y="70.8">DFE252010P-2R2M=P2</text>
<text x="83.6" y="76.1">C11</text>
<text x="83.6" y="77.9">10uF</text>
<text x="88.9" y="76.1">C55</text>
<text x="136.9" y="76.1">R16</text>
<text x="145.8" y="76.1">10K/1%</text>
<text x="190.3" y="72.6">R24</text>
<text x="199.1" y="72.6">2R/1%</text>
<text x="88.9" y="79.7">100nF</text>
<text x="115.2" y="83.9">SY8032/SY8089</text>
<text x="140.5" y="81.4">C56</text>
<text x="145.8" y="81.4">15pF</text>
<text x="163.6" y="79.7">C57</text>
<text x="163.6" y="81.4">10uF</text>
<text x="174.3" y="79.7">C123</text>
<text x="174.3" y="81.4">10uF</text>
<text x="183.1" y="79.7">C58</text>
<text x="183.1" y="83.2">100nF</text>
<text x="136.9" y="86.8">R18</text>
<text x="136.9" y="88.6">10K/1%</text>
<text x="110.2" y="120.6">U10</text>
<text x="110.2" y="122.3">MP2143DJ</text>
<text x="131.6" y="122.3">DFE252010P-1R0M=P2</text>
<text x="136.9" y="124.1">L5</text>
<text x="78.2" y="127.7">C82</text>
<text x="78.2" y="129.5">10uF</text>
<text x="87.1" y="127.7">C66</text>
<text x="87.1" y="131.2">100nF</text>
<text x="177.8" y="127.7">C67</text>
<text x="177.8" y="129.5">10uF</text>
<text x="186.7" y="127.7">C80</text>
<text x="186.7" y="129.5">10uF</text>
<text x="131.6" y="134.8">R116</text>
<text x="136.9" y="134.8">10K/1%</text>
<text x="150.4" y="143.7">C60</text>
<text x="150.4" y="145.8">15pF</text>
<text x="135.1" y="156.1">R113</text>
<text x="135.1" y="159.7">12K/1%</text>
<text x="149.4" y="156.1">R114</text>
<text x="149.4" y="159.7">30K/1%</text>
<text x="166.4" y="165">R115</text>
<text x="166.4" y="167.1">10K</text>
<text x="133.4" y="173.9">L2N7002WT1G</text>
<text x="140.8" y="170.3">Q4</text>
</g>
<g font-size="1.6" fill="#004080">
<text x="112.9" y="29.2">GND</text>
<text x="112.9" y="25.6">IN</text>
<text x="119.9" y="27.4">LX</text>
<text x="112.9" y="32.7">EN</text>
<text x="119.8" y="30.9">FB</text>
<text x="114.7" y="77.2">EN</text>
<text x="114.7" y="73.6">IN</text>
<text x="119.8" y="77.2">FB</text>
<text x="119.9" y="73.6">LX</text>
<text x="114.7" y="80.7">GND</text>
<text x="119.5" y="80.7">PG</text>
<text x="111.1" y="125.2">VIN</text>
<text x="119.1" y="125.2">SW</text>
<text x="118.4" y="130.5">OUT</text>
<text x="111.1" y="132.3">EN</text>
<text x="111.1" y="137.6">PG</text>
<text x="119.8" y="137.6">FB</text>
<text x="116.3" y="139.6" transform="rotate(-90 116.3 139.6)">GND</text>
<text x="118.1" y="139.6" transform="rotate(-90 118.1 139.6)">GND1</text>
</g>
<g font-size="1.6" fill="#f00">
<text x="59.6" y="46.8">[5]</text>
<text x="62.4" y="46.8">GPIOL9/PWR-DRAM</text>
<text x="51.4" y="93">[5,7]</text>
<text x="55.7" y="93">GPIOL8/PWR-STB</text>
<text x="156.3" y="137.3">VDD-CPUFB</text>
<text x="167" y="137.3">[6]</text>
<text x="58.5" y="148.1">[5,7]</text>
<text x="62.8" y="148.1">GPIOL8/PWR-STB</text>
<text x="186" y="174.8">GPIOL6/CPUX-VSET</text>
<text x="202.4" y="174.8">[5]</text>
</g>
<g font-size="1.5">
<text x="160" y="24.3">1.5V/1A</text>
<text x="113.8" y="40.3">f=1.5MHz</text>
<text x="120.9" y="36.8">Vfb=0.6V</text>
<text x="167.1" y="70.6">SYSTEM 1.2V/2.5A</text>
<text x="115.6" y="88.3">Vfb=0.6V</text>
<text x="115.6" y="91.9">f=1MHz</text>
<text x="163.6" y="123.9">1.1V/1.3V/3A</text>
<text x="124.5" y="143.5">Vfb=0.6V</text>
<text x="179.6" y="166.6">GPIOL6/CPUX-VSET = 0,</text>
<text x="200" y="166.6">VDD-CPUX=1.1V</text>
<text x="179.6" y="168.1">GPIOL6/CPUX-VSET = 1,</text>
<text x="200" y="168.1">VDD-CPUX=1.3V</text>
</g>
<g font-size="1.3">
<text x="30.8" y="1.3">5</text>
<text x="88.8" y="1.3">4</text>
<text x="146.9" y="1.3">3</text>
<text x="205" y="1.3">2</text>
<text x="263.1" y="1.3">1</text>
<text x=".5" y="28.4">D</text>
<text x="292.6" y="28.4">D</text>
<text x=".5" y="79.5">C</text>
<text x="292.6" y="79.5">C</text>
<text x=".5" y="130.6">B</text>
<text x="292.6" y="130.6">B</text>
<text x=".5" y="181.7">A</text>
<text x="292.6" y="181.7">A</text>
<text x="30.8" y="207.4">5</text>
<text x="88.8" y="207.4">4</text>
<text x="146.9" y="207.4">3</text>
<text x="205" y="207.4">2</text>
<text x="263.1" y="207.4">1</text>
</g>
</svg>
